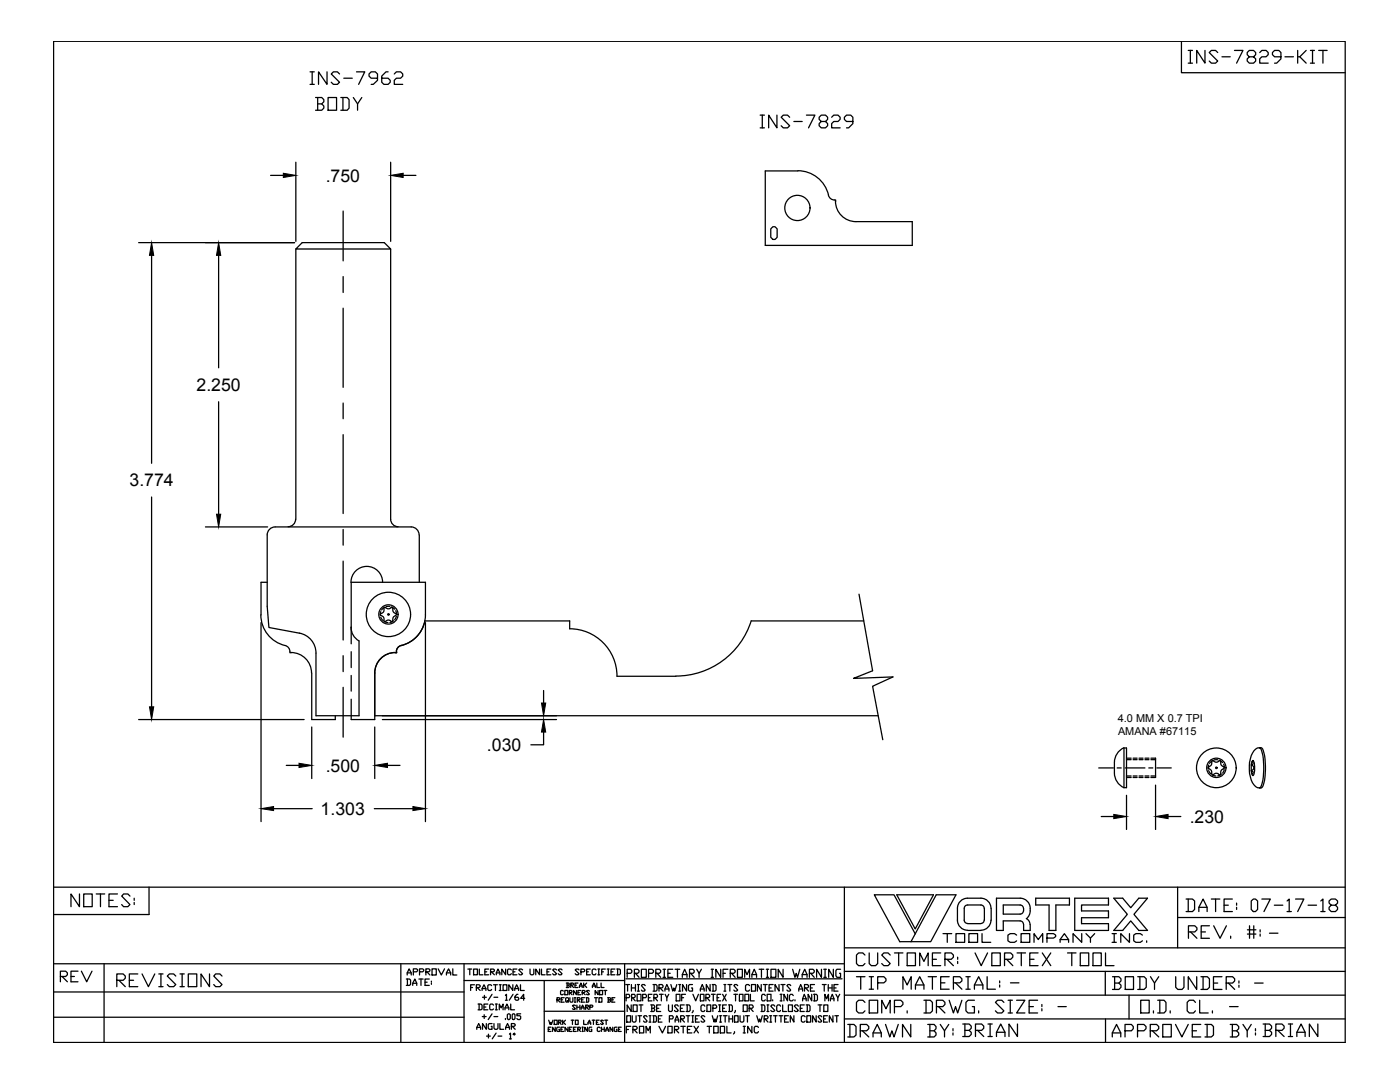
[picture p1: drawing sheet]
<svg xmlns="http://www.w3.org/2000/svg" width="279mm" height="216mm" viewBox="0 0 279 216" stroke-linecap="round" stroke-linejoin="round" font-family="sans-serif">
<!-- layer: titleblk -->
<path d="M10.7 8.2h257.8v199.8h-257.8zM235.8 8.2v6.3h32.7M10.7 177h257.8" fill="none" stroke="#000" stroke-width=".25"/>
<!-- layer: 50 -->
<g fill="none" stroke="#000" stroke-width=".25">
<path d="M168.5 177v31M235 177v12.1M10.7 182.5h19M10.7 197.9h81.9M10.7 192.3h157.8M20.8 192.3v15.7M80 192.3v15.7M92.6 192.3v15.7M92.6 195.7h32.1M108.6 195.7v12.2M124.7 192.3v15.7M168.5 189.1h100"/>
<path d="M168.5 193.8h100M168.5 198.6h100M225.3 198.6v4.7M235 183.1h33.5M10.7 203h81.9M108.6 201.8h16.1M168.5 203.3h100"/>
</g>
<!-- layer: Text -->
<g fill="none" stroke="#000" stroke-width=".25">
<path d="M179 178.5h7.3l-3.6 6.9zM193.1 179.2a2.01 2.01 0 0 0-2 2.1v2.3a2.01 2.01 0 0 0 2 2M193.1 179.2h2.7a2.01 2.01 0 0 1 2 2M81.1 195.4h.6l.2 .2v.8l-.2 .2h-.6M81.3 194.5v-.4l.3-.8 .5 .8v.4M81.3 194.1h.8M81.3 195.4v1.2M82.4 196.6v-.4l.4-.8 .4 .8v.4M82.4 196.2h.8M82.5 193.9h.6l.2-.4-.2-.2h-.6v1.2M83.6 195.4h.8M83.7 193.9h.7l.2-.4-.2-.2h-.7v1.2"/>
<path d="M84 195.4v1.2M84.8 196h.4M85 193.9h.6l.2-.4-.2-.2h-.6v1.2M85.2 193.9l.6 .6M85.7 195.4h-.9v1.2h.9M86.1 195.8v.2M86.1 196.2v.2M86.2 193.3h.9v1.2h-.9zM87.4 193.3l.7 1.2 .6-1.2M89.1 194.5v-.4l.4-.8 .4 .8v.4M89.1 194.1h.8M90.4 193.3v1.2h.8"/>
<path d="M93.4 193.4h.7M93.8 193.4v1.1M93.9 197h.4M94.5 193.4h.8v1.1h-.8zM94.7 196.5h-.8v1.1M95.1 197h.5l.2-.1v-.2l-.2-.2h-.5v1.1M95.2 197l.6 .6M95.7 193.4v1.1h.7M96.2 197.6v-.3l.4-.8 .4 .8v.3M96.2 197.3h.8M96.3 199h.8M96.7 198.6v.8"/>
<path d="M96.8 193.9h.3M97.5 193.4h-.7v1.1h.7M97.9 193.9h.6l.2-.2v-.2l-.2-.1h-.6v1.1M98.1 193.9l.6 .6M98.1 196.7l-.2-.2h-.4l-.1 .2v.7l.1 .2h.4l.2-.2M98.2 198.4l-.8 1.2M98.5 196.5h.8M98.6 199h.7M98.9 196.5v1.1M99 194.5v-.4l.4-.7 .4 .7v.4M99 194.1h.8M99.6 197.6h.4"/>
<path d="M99.6 196.5h.4M99.9 196.5v1.1M100.4 196.5h.8v1.1h-.8zM100.9 198.6l.2-.2v1.2M100.9 199.6h.3M100.9 193.4v1.1l-.8-1.1v1.1M102.1 193.5l-.3-.1h-.3l-.2 .1v.8l.2 .2h.3l.3-.2M102.3 196.5v1.1l-.8-1.1v1.1M102.4 193.9h.4M102.4 198.4l-.8 1.2M102.7 197.6v-.3l.4-.8 .4 .8v.3M102.7 197.3h.8"/>
<path d="M103.2 193.4h-.8v1.1h.8M103.4 198.4h-.2l-.4 .4v.6l.2 .2h.4l.1-.2-.1-.4h-.6M103.9 196.5v1.1h.7M104.3 193.5l-.2-.1h-.4l-.2 .1 .8 .8-.2 .2h-.4l-.2-.2M104.7 199.2h-.8l.6-.8v1.2M105.8 193.4v.9l.2 .2h.4l.1-.2v-.9M107.7 193.4v1.1l-.8-1.1v1.1M108.1 193.4v1.1h.7M109.2 193.9h.3M109.9 193.4h-.7v1.1h.7M111.1 193.5l-.2-.1h-.4l-.2 .1 .8 .8-.2 .2h-.4l-.2-.2M111.2 199.5h.4l.1-.3-.5-.1v.9"/>
<path d="M111.3 199.5l.4 .5M112 199.5h.3M112.2 193.5l-.2-.1h-.4l-.2 .1 .8 .8-.2 .2h-.4l-.2-.2M112.4 197.8l-.1-.2-.4 .2v.6l.1 .1 .4-.1M112.6 199.1h-.6v.9h.6M112.7 197.6h.6v.9h-.6zM113 196.2h.5l.1 .1-.1 .3M113.2 196.6h.3l.1 .3-.1 .1h-.5M113.2 196.2v.8M113.6 198.1h.4l.2-.3-.6-.2v.9M113.7 198.1l.5 .4M113.9 196.6h.4l.2-.3-.6-.1v.8"/>
<path d="M114 196.6l.5 .4M114.8 196.6h.2M115 197.6v.9l-.5-.9v.9M115.3 196.2h-.5v.8h.5M115.3 198.1h.3M115.6 193.5l-.2-.1h-.4l-.2 .1 .8 .8-.2 .2h-.4l-.2-.2M115.6 197l.3-.8 .3 .8M115.6 196.8h.6M115.9 197.6h-.6v.9M115.9 193.9h.6l.2-.2v-.2l-.2-.1h-.6v1.1M116.2 198.1h.4l.2-.3-.6-.2v.9M116.3 198.1l.5 .4"/>
<path d="M116.5 196.2v.8M116.7 196.6l.4 .4M117.1 196.2l-.6 .4M117.1 193.9h.3M117.6 197.8l-.1-.2-.5 .2 .6 .6-.1 .1-.5-.1M117.8 193.4h-.7v1.1h.7M118.2 197l.3-.8 .3 .8M118.2 196.8h.6M118.9 193.5l-.1-.1h-.4l-.2 .1v.8l.2 .2h.4l.1-.2M119.1 196.2v.8h.6M119.3 193.4h.4M119.3 194.5h.4"/>
<path d="M119.4 197.6v.9l-.6-.9v.9M119.5 193.4v1.1M119.7 197.6h.6v.9h-.6zM120 196.2v.8h.6M120.1 193.9h.3M120.5 197.6h.6M120.8 193.4h-.7v1.1M120.8 197.6v.9M121.2 193.4h.4M121.2 194.5h.4M121.3 199.1l.6 .1-.2 .3M121.4 199.5h.3l.2 .3-.2 .2h-.4"/>
<path d="M121.4 193.4v1.1M121.4 199.1v.9M121.9 193.9h.4M122.1 199.5h.3M122.7 199.1h-.6v.9h.6M122.7 193.4h-.8v1.1h.8M123.1 193.4h.5l.2 .1v.8l-.2 .2h-.5M123.3 193.4v1.1M124.9 196.5h.7M124.9 195.3h43.1M125 199.1h.5l.2-.2-.2-.5h-.5v1.3M125.2 194.2h.7l.2-.2v-.3l-.2-.3h-.7v1.6"/>
<path d="M125.3 196.5v1.3M126 196.5v1.3M126 197.1h.8M126.1 199.1h.5l.2-.2-.2-.5h-.5v1.3M126.2 199.1l.6 .6M126.6 194.2h.7l.2-.2v-.3l-.2-.3h-.7v1.6M126.8 196.5v1.3M126.8 194.2l.7 .8M127.2 198.4h.7v1.3h-.7zM127.2 196.5h.4M127.2 197.8h.4M127.4 196.5v1.3"/>
<path d="M128 193.4h1v1.6h-1zM128.3 199.1h.5l.2-.2-.2-.5h-.5v1.3M128.8 196.7l-.2-.2h-.4l-.2 .2 .8 .9-.2 .2h-.4l-.2-.2M129.4 199.1h.3M129.4 194.2h.8l.2-.2v-.3l-.2-.3h-.8v1.6M130.1 198.4h-.7v1.3h.7M130.3 196.5h.6l.2 .2v.9l-.2 .2h-.6M130.5 199.1h.5l.2-.2-.2-.5h-.5v1.3M130.5 196.5v1.3M130.7 199.1l.5 .6M130.9 194.2h.7l.3-.2v-.3l-.3-.3h-.7v1.6M131.1 194.2l.8 .8"/>
<path d="M131.5 197.1h.6l.2-.2v-.2l-.2-.2h-.6v1.3M131.6 198.4h.8M131.7 197.1l.6 .7M132 198.4v1.3M132.3 193.4h.5M132.3 195h.5M132.6 193.4v1.6M132.7 197.8v-.5l.4-.8 .4 .8v.5M132.7 197.3h.8M132.7 198.4l.4 .7v.6M133.3 194.2h.5M133.5 198.4l-.4 .7"/>
<path d="M133.9 196.5l.4 1.3 .2-.7 .1 .7 .5-1.3M134.3 193.4h-1v1.6h1M134.7 193.4h1M134.9 198.4h.8v1.3h-.8zM135.2 193.4v1.6M135.5 196.5h.3M135.5 197.8h.3M135.7 196.5v1.3M136 199.1h.4M136.2 195v-.5l.4-1.1 .5 1.1v.5M136.2 194.5h.9M136.8 198.4h-.8v1.3"/>
<path d="M137 196.5v1.3l-.8-1.3v1.3M137.6 194.2h.7l.2-.2v-.3l-.2-.3h-.7v1.6M137.8 194.2l.7 .8M138.2 196.5h-.6l-.2 .2v.9l.2 .2h.6v-.7h-.2M138.3 198.4l.5 1.3 .6-1.3M139.1 193.4l.4 .8v.8M139.8 197.8v-.5l.4-.8 .3 .8v.5M139.8 198.4h.7v1.3h-.7zM139.8 197.3h.7M140 193.4l-.5 .8M140.9 199.1h.5l.2-.2-.2-.5h-.5v1.3M141.1 199.1l.5 .6"/>
<path d="M141.7 196.5v1.3l-.7-1.3v1.3M141.9 193.4h.5M141.9 195h.5M142 198.4h.7M142.1 196.5h.6l.2 .2v.9l-.2 .2h-.6M142.1 193.4v1.6M142.3 196.5v1.3M142.4 198.4v1.3M143.1 199.1h.4M143.8 198.4h-.7v1.3h.7M143.8 193.4v1.6l-.9-1.6v1.6M144.2 198.4l.7 1.3"/>
<path d="M144.3 194.2h.5M144.5 196.5h.4M144.5 197.8h.4M144.7 196.5v1.3M144.9 198.4l-.7 1.3M145.3 193.4h-1v1.6M145.3 196.5h.7M145.7 196.5v1.3M145.7 194.2h.8l.2-.2v-.3l-.2-.3h-.8v1.6M146 194.2l.7 .8M146.5 198.4h.7M146.8 198.4v1.3"/>
<path d="M147.2 193.4h1v1.6h-1zM147.2 196.7l-.2-.2h-.4l-.1 .2 .7 .9-.2 .2h-.4l-.1-.2M147.6 198.4h.7v1.3h-.7zM148.6 195v-1.6l.5 1.1 .5-1.1v1.6M148.7 198.4h.7v1.3h-.7zM149.6 196.7l-.2-.2h-.4l-.2 .2v.9l.2 .2h.4l.2-.2M149.8 198.4v1.3h.7M150 196.5h.8v1.3h-.8zM150.1 195v-.5l.4-1.1 .5 1.1v.5M150.1 194.5h.9M151.5 193.4h.9M151.9 196.5v1.3l-.7-1.3v1.3"/>
<path d="M152 193.4v1.6M152.3 196.5h.8M152.7 198.7l-.1-.3h-.4l-.2 .3v.8l.2 .2h.4l.1-.2M152.7 196.5v1.3M152.9 193.4h.5M152.9 195h.5M153.1 198.4h.8v1.3h-.8zM153.1 193.4v1.6M153.5 197.1h.4M153.9 193.4h.9v1.6h-.9zM154.2 199.5v.2M154.3 196.5h-.8v1.3h.8"/>
<path d="M155.5 196.5v1.3l-.8-1.3v1.3M155.7 199.7h.4M155.7 198.4h.4M155.9 196.5h.8M155.9 198.4v1.3M156.2 196.5v1.3M156.3 193.4v1.6l-1-1.6v1.6M157.2 198.4v1.3l-.8-1.3v1.3M157.8 196.7l-.2-.2h-.3l-.3 .2 .8 .9-.2 .2h-.3l-.3-.2M158.2 193.4l.5 1.6 .2-.8 .3 .8 .4-1.6M158.3 198.7l-.2-.3h-.3l-.2 .3v.8l.2 .2h.3l.2-.2M158.7 199.5v.2"/>
<path d="M159.4 197.8v-.5l.4-.8 .4 .8v.5M159.4 197.3h.8M160.1 195v-.5l.5-1.1 .5 1.1v.5M160.1 194.5h1M160.2 199.7v-.4l.3-.9 .4 .9v.4M160.2 199.3h.7M160.6 197.1h.5l.3-.2v-.2l-.3-.2h-.5v1.3M160.8 197.1l.6 .7M161.5 194.2h.7l.3-.2v-.3l-.3-.3h-.7v1.6M161.7 197.1h.4M161.8 194.2l.7 .8M162 198.4v1.3l-.7-1.3v1.3"/>
<path d="M162.4 198.4h.5l.2 .3v.8l-.2 .2h-.5M162.5 196.5h-.8v1.3h.8M162.5 198.4v1.3M163.9 193.4v1.6l-.9-1.6v1.6M164.1 196.5h.8M164.4 193.4h.5M164.4 195h.5M164.5 196.5v1.3M164.6 199.7v-1.3l.4 .9 .3-.9v1.3M164.7 193.4v1.6M165.3 197.1h.8M165.3 196.5v1.3"/>
<path d="M165.7 199.7v-.4l.4-.9 .3 .9v.4M165.7 199.3h.7M166.1 196.5v1.3M166.3 193.4v1.6l-.9-1.6v1.6M166.4 197.1h.5M166.8 198.4l.4 .7v.6M167.2 196.5h-.8v1.3h.8M167.6 198.4l-.4 .7M167.8 193.4h-.8l-.2 .3v1l.2 .3h.8v-.8h-.3M182.7 186.3l-4.3-7.8h-3.9l5.1 9.4h6.1l5.1-9.4h-4l-5 9.4M193.1 180.6a.66 .66 0 0 0-.7 .7v2.3a.66 .66 0 0 0 .7 .7M193.1 180.6h2.7a.66 .66 0 0 1 .6 .6"/>
<path d="M196.4 183.6a.66 .66 0 0 1-.6 .7M196.5 181.3v2.3M197.8 183.6a2.01 2.01 0 0 1-2 2M197.8 181.3v2.3M204.2 184.4a.66 .66 0 0 0-.6-.6h-3.4v1.9M204.2 181.2a.66 .66 0 0 0-.6-.6h-3.4v1.8h3.4a.66 .66 0 0 0 .6-.7M204.3 181.3v.5M204.8 183.3a1.29 1.29 0 0 1 .8 1.2M204.9 183.3a2.44 2.44 0 0 0-.8-4l-5.2-.1v6.5M209.4 185.7v-5.1h-2.7v-1.4h6.7v1.4h-2.7v5.1M215.8 184.3v-1.2h5.4v-1.3h-5.4v-1.2h5.4v-1.4h-6.7v6.5M222.3 185.7l2.7-3.3-2.7-3.2h1.8l1.6 1.9 1.6-1.9h1.7l-2.7 3.2 2.7 3.3"/>
<path d="M224.1 185.7l1.6-1.9 1.6 1.9M227.7 199.6h1.6v2.5h-1.6zM231 199.6h1.3l.4 .4v1.7l-.4 .4h-1.3M231.5 199.6v2.5M239.4 199.6v2.5h1.7M95.2 205.4v-.4l.3-.8 .4 .8v.4M95.2 205h.7M95.4 200.3h.6l.2 .3v.7l-.2 .2h-.6M95.6 200.3v1.2M96.3 202.8h.7M96.6 200.9h.4M96.6 202.5v.7"/>
<path d="M97.1 204.2v1.2l-.8-1.2v1.2M97.1 206.7h.8M97.4 200.3h-.8v1.2h.8M97.5 206.4v.7M98.2 204.2h-.6l-.2 .2v.8l.2 .2h.6v-.6h-.2M98.2 202.3l-.8 1.1M98.5 200.6l-.2-.3h-.4l-.2 .3v.7l.2 .2h.4l.2-.2M98.6 204.2v1l.2 .2h.4l.2-.2v-1M98.6 202.8h.7M98.9 201.5h.4M98.9 200.3h.4M99 206.1l-.8 1.2"/>
<path d="M99 200.3v1.2M99.4 206.7h.7M99.6 201.5v-1.2l.4 .8 .4-.8v1.2M99.8 204.2v1.2h.7M100.8 201.5v-.4l.4-.8 .3 .8v.4M100.8 201.1h.7M100.9 203.2v.2M100.9 205.4v-.4l.4-.8 .4 .8v.4M100.9 205h.8M101.2 202.5l.3-.2 .3 .2v.7l-.2 .2-.4-.2zM101.7 206.4l.2-.3v1.2M101.7 207.3h.4"/>
<path d="M101.9 200.3v1.2h.8M102.1 204.8h.5l.2-.2v-.2l-.2-.2h-.5v1.2M102.2 202.5l.2-.2 .4 .2v.7l-.2 .2h-.2l-.2-.2zM102.2 204.8l.6 .6M102.4 206.4l.2-.3 .2 .3-.2 .1zM103.9 202.3h-.7v.4h.5l.2 .1v.4l-.2 .2h-.3l-.2-.2M109.4 205.4h.3M109.5 203.6l.3 .8 .1-.4 .2 .4 .2-.8M110 205h-.6v.8h.6M110.6 203.6h.6v.8h-.6zM110.8 205v.8l-.5-.8v.8M111.4 204h.5l.1-.3-.6-.1v.8"/>
<path d="M111.6 204l.4 .4M111.7 205h-.5l-.1 .7 .6 .1v-.4h-.2M112 205.4h.2M112.3 203.6v.8M112.4 204l.4 .4M112.5 205h-.5v.8h.5M112.8 203.6l-.5 .4M113.4 205v.8l-.6-.8v.8M113.6 205.4h.3M114.2 205h-.6v.8h.6M114.2 203.6v.8M114.5 205.4h.3"/>
<path d="M114.8 203.6h.6v.8h-.6zM115 205h-.5v.8h.5M115.3 205.4h.4l.2-.3-.2-.1h-.4v.8M115.4 205.4l.5 .4M116.1 205.8h.3M116.1 205h.3M116.3 205v.8M116.5 203.6v.8h.5M117.2 205v.8l-.5-.8v.8M117.3 204.4l.3-.8 .3 .8M117.3 204.1h.6M118.1 205h-.4l-.2 .1v.6l.2 .1h.4v-.4h-.1"/>
<path d="M118.4 203.6v.8M119 204h.3M119.6 203.6h-.6v.8h.6M119.8 205.1l-.2-.1-.4 .1v.6l.2 .1 .4-.1M120 205.4h.6M120 205v.8M120.4 203.7l-.1-.1-.4 .1 .5 .5-.1 .2h-.3l-.1-.2M120.6 205v.8M120.7 203.6h.6M120.9 205.8l.3-.8 .2 .8M120.9 205.5h.5M121 203.6v.8"/>
<path d="M122.3 205v.8l-.6-.8v.8M123.1 205h-.4l-.1 .7 .5 .1v-.4h-.1M123.4 205.4h.3M124 205h-.6v.8h.6M125 205.4h.4M125.1 202.7h.7v1.2h-.7zM125.9 204.8h-.9v1.3M126 200.5v1.3l-.8-1.3v1.3M126.2 202.7v1l.2 .2h.3l.2-.2v-1M126.3 205.4h.6l.3-.4-.3-.2h-.6v1.3M126.4 200.5h.8v1.3h-.8zM126.5 205.4l.7 .7"/>
<path d="M127.3 202.7h.7M127.5 200.5h.8M127.6 204.8h.9v1.3h-.9zM127.7 202.7v1.2M127.9 200.5v1.3M128.9 206.1v-1.3l.5 .8 .4-.8v1.3M129.1 202.9l-.1-.2h-.4l-.2 .2 .7 .8-.1 .2h-.4l-.2-.2M129.5 202.7h.4M129.5 203.9h.4M129.7 202.7v1.2M129.9 200.5h.6l.2 .3-.2 .4M130.1 201.2h.4l.2 .4-.2 .2h-.6"/>
<path d="M130.1 200.5v1.3M130.3 202.7h.5l.2 .2v.8l-.2 .2h-.5M130.5 202.7v1.2M131 201.2h.5M131.4 203.3h.4M131.5 204.8l.7 1.3 .6-1.3M131.9 200.5h-.9v1.3h.9M132.1 202.7h-.7v1.2h.7M133.3 204.8h.8v1.3h-.8zM133.4 200.5v1.1l.2 .2h.4l.2-.2v-1.1M133.6 203.3h.6l.2-.4-.2-.2h-.6v1.2M134.6 205.4h.6l.3-.4-.3-.2h-.6v1.3"/>
<path d="M134.7 203.9v-.4l.4-.8 .4 .8v.4M134.7 203.5h.8M134.8 205.4l.7 .7M135.4 200.8l-.2-.3h-.4l-.2 .3 .8 .8-.2 .2h-.4l-.2-.2M135.8 201.2h.4M135.8 203.3h.6l.2-.4-.2-.2h-.6v1.2M135.9 204.8h.9M136 203.3l.6 .6M136.3 204.8v1.3M136.6 200.5h-.8v1.3h.8M136.9 200.5h.6l.2 .3v.8l-.2 .2h-.6M136.9 202.7h.8"/>
<path d="M137.1 200.5v1.3M137.2 205.4h.5M137.3 202.7v1.2M138.1 204.8h-.9v1.3h.9M138.1 202.7h.3M138.1 203.9h.3M138.2 202.7v1.2M138.3 201.6l-.2 .5M138.5 204.8l.9 1.3M138.8 203.3h.4M139.4 204.8l-.9 1.3M139.6 202.7h-.8v1.2h.8"/>
<path d="M140.7 200.8l-.2-.3h-.4l-.2 .3v.8l.2 .2h.4l.2-.2M140.7 202.9l-.3-.2h-.3l-.2 .2 .8 .8-.3 .2h-.3l-.2-.2M141.1 200.5h.7v1.3h-.7zM141.1 204.8h.9M141.5 204.8v1.3M142.1 202.7l.4 1.2 .2-.6 .2 .6 .3-1.2M142.3 201.2h.5l.2-.2-.2-.5h-.5v1.3M142.4 204.8h.9v1.3h-.9zM143.4 200.5h.4M143.4 201.8h.4M143.6 200.5v1.3M143.6 202.7h.4"/>
<path d="M143.6 203.9h.4M143.7 204.8h.9v1.3h-.9zM143.8 202.7v1.2M144.2 201.2h.4M144.3 202.7h.8M144.7 202.7v1.2M145 200.5h-.8v1.3h.8M145.1 204.8v1.3h.8M145.4 200.5h.6l.2 .3v.8l-.2 .2h-.6M145.5 203.3h.7M145.5 202.7v1.2M145.6 200.5v1.3"/>
<path d="M146.2 202.7v1.2M146.6 202.7h.7v1.2h-.7zM146.6 205.9v.2l-.2 .2M146.8 201.6l-.2 .5M147.7 202.7v1l.2 .2h.3l.2-.2v-1M148.3 200.5h.8v1.3h-.8zM148.3 204.8h.4M148.3 206.1h.4M148.5 204.8v1.3M148.8 202.7h.7M149.2 202.7v1.2M149.5 201.2h.6l.2-.4-.2-.3h-.6v1.3"/>
<path d="M149.7 201.2l.6 .6M150.1 204.8v1.3l-.9-1.3v1.3M151 202.7l.4 1.2 .2-.6 .2 .6 .3-1.2M151.4 205l-.2-.2h-.5l-.2 .2v.9l.2 .2h.5l.2-.2M151.9 200.5h.6l.1 .3v.8l-.1 .2h-.6M152 200.5v1.3M152.5 203.3h.6l.2-.4-.2-.2h-.6v1.2M152.7 203.3l.6 .6M153.1 200.5h.3M153.1 201.8h.3M153.2 200.5v1.3M153.6 202.7h.4"/>
<path d="M153.6 203.9h.4M153.8 202.7v1.2M154.4 202.7h.7M154.6 200.8l-.2-.3h-.4l-.2 .3 .8 .8-.2 .2h-.4l-.2-.2M154.8 202.7v1.2M155.5 202.7h.7M155.8 200.8l-.2-.3h-.4l-.2 .3v.8l.2 .2h.4l.2-.2M155.9 202.7v1.2M156.2 200.5v1.3h.8M156.6 203.3h.4M157.3 200.5h.8v1.3h-.8zM157.3 202.7h-.7v1.2h.7"/>
<path d="M158.4 202.7v1.2l-.7-1.2v1.2M159.3 200.8l-.2-.3h-.4l-.2 .3 .8 .8-.2 .2h-.4l-.2-.2M159.7 201.2h.4M160.5 200.5h-.8v1.3h.8M160.7 202.9l-.2-.2h-.4l-.2 .2v.8l.2 .2h.4l.2-.2M160.9 200.5h.6l.2 .3v.8l-.2 .2h-.6M161 202.7h.8v1.2h-.8zM161.1 200.5v1.3M162.9 202.7v1.2l-.7-1.2v1.2M163.3 200.5h.7M163.6 200.5v1.3M164 202.9l-.2-.2h-.4l-.1 .2 .7 .8-.2 .2h-.4l-.1-.2"/>
<path d="M164.4 203.3h.3M164.4 200.5h.8v1.3h-.8zM165.1 202.7h-.7v1.2h.7M166.2 202.7v1.2l-.7-1.2v1.2M238.6 200l-.4-.4h-.9l-.4 .4v1.7l.4 .4h.9l.4-.4"/>
</g>
<!-- layer: 0 -->
<g fill="none" stroke="#000" stroke-width=".25">
<path d="M54 35h2.5M59 32.4v15.8M78 32.4v15.8M80.5 35h2.5M159.2 34.1h-6.5v14.9h29.4v-4.8h-11.3M165.3 38.9a1.25 1.25 0 0 0 1.2 1M166.6 39.9h.2v.3M27.7 48.4h31.1M30.3 51v41.4M43.6 51v22.4M59 49.7l1.3-1.3h16.4l1.3 1.3zM59 49.7v53.9"/>
<path d="M68.5 42.1v10M68.5 55.2v3.2M78 49.7v53.9M153.8 45.7l.4-.5h.5l.4 .5v1.7l-.4 .4h-.5l-.4-.4zM68.5 61.5v15.8M30.3 99.2v41.8M43.6 80.2v22.4M68.5 80.4v3.2M68.5 86.7v15.8M41 105.1h12.4M53.3 106.7a1.59 1.59 0 0 1 1.6-1.6h27.1a1.59 1.59 0 0 1 1.6 1.6M53.3 106.8v14.2l.4 4.2 6.1 1.2"/>
<path d="M53.3 116.2h-1.2v6.5M59 103.6a1.5 1.5 0 0 1-1.5 1.5M68.5 105.6v3.2M68.5 112v15.7M70 116.2a3.2 3.2 0 0 1 3.2-3.2 3.2 3.2 0 0 1 3.2 3.2M78 103.6a1.5 1.5 0 0 0 1.5 1.5M83.7 106.8v9.4M171.4 118.6l2.7 15.2-3.8 1.6 7.9-.3-4.1 1.8 2.1 10.7M52.1 124.2v39.7M56.9 128.8a1.29 1.29 0 0 1 1 1.4h.2M62.2 134.3v9.3h4.7v-.8M68.5 130.8v3.2"/>
<path d="M68.5 137.1v10M70 125.1a3.2 3.2 0 0 0 1.6 2.8l.1 14.9h-8.6v-12.5a4 4 0 0 0-3.3-4M70.1 130v3.2M70.1 134.8v3.1M74.8 134.3v9.3h-4.7v-4.1M76 122l-.1 .8M76 123.2l.4 .6M76.1 122.4l-.2 .2 .2 .2M76.1 122.8l.5 .4v.6M76.6 121.5v.6l-.5 .3M76.6 123.8l.1 .2h.2M76.7 121.2l-.5 .5"/>
<path d="M76.7 124l.7 .2M76.9 121.3l-.2-.1-.1 .2M77 121.2l.5 .3 .6-.3M77 124l.5-.3 .6 .3M77.8 121h-.7M78 121.3l.3-.1 .1 .2M78.2 121.1l.6 .5M78.4 123.8l-.1 .2h-.3M78.4 121.5l.1 .6 .5 .3M78.5 123.9l-.7 .3M78.9 130.2h.2v-.2v.2zM78.9 122.4l.2 .2-.2 .2"/>
<path d="M79 121.9l.1 .7M79 122.8l-.5 .4-.1 .6M79.1 123l-.3 .7M80.1 128.8a1.25 1.25 0 0 0-1 1.2M84.8 123.9h28.9v1.6M84.9 122.7v-6.5h-14.8v12.3M84.9 124.2v39.7M108.5 137.8v2.5M113.7 125.5a9.5 9.5 0 0 1 9.4 9.4M123.1 134.9h11.8M172.4 123.9h-22.5a15.8 15.8 0 0 1-15 11M27.7 143.6h33"/>
<path d="M57.1 152.7h2.6M62.2 145.1v10.2M74.8 142.8h100.4M74.8 145.1v10.2M76.3 143.6h34.8M77.3 152.7h2.5M108.5 146.1v2.5h-2.6M219.3 153.2h2.9M222.4 152.2v2M222.4 154.2a3.2 3.2 0 0 0 1.9 3M223 153.2h.8M224.3 149.2a3.2 3.2 0 0 0-1.9 2.9"/>
<path d="M224.3 149.3h.5v7.9h-.5zM224.6 153.2h3.9M224.8 158.7v6.8M224.8 155.1h.9M224.8 154.8h.9M224.8 151.3h.9M224.8 151.6h.9M226.1 155.1h.8M226.1 154.8h.8M226.1 151.3h.8M226.1 151.6h.8M227.3 155.1h.8"/>
<path d="M227.3 154.8h.8M227.3 151.3h.8M227.3 151.6h.8M228.5 155.1h.8M228.5 154.8h.8M228.5 151.3h.8M228.5 151.6h.8M229.3 153.2h.8M229.7 151.3h.9v3.8h-.9M229.7 154.8h.9M229.7 151.6h.9M230.6 156.7v8.8"/>
<path d="M230.9 153.2h2.9M241.2 152.7l-.1 .7M241.2 153.8l.4 .6M241.2 153.4l.5 .4 .1 .6M241.3 153l-.2 .2 .2 .2M241.8 152l-.1 .6-.5 .4M241.8 152l.3-.2a.82 .82 0 0 0 1.3 0l.2 .2M241.8 154.4l.3 .2a.82 .82 0 0 1 1.3 0l.2-.2M241.9 151.8l-.5 .5M241.9 154.6l.8 .2M243 151.6l-.7 .1M243.4 151.7l.6 .5"/>
<path d="M243.7 152v.6l.5 .4M243.7 154.5l-.7 .3M244.2 153l.1 .2-.1 .2M244.2 152.5l.2 .7M244.2 153.4l-.5 .4v.6M244.3 153.6l-.3 .7M249.7 152.7a.53 .53 0 0 1 .5 .5 .53 .53 0 0 1-.5 .5M249.7 153.9a.28 .28 0 0 1 .4 .2 .28 .28 0 0 1-.3 .3M249.8 152a.32 .32 0 0 1 .3 .3 .32 .32 0 0 1-.4 .3M250 151.8a.93 .93 0 0 1 .4 1.1v.5a1.39 1.39 0 0 1-.4 1.4l-.3-1.1 .1-1.3zM251.3 149.2h.4a2.65 2.65 0 0 1 .8 2.2 10.3 10.3 0 0 1-.7 5.8h-.5a2.65 2.65 0 0 0 .8-2.2 10.3 10.3 0 0 0-.6-5.7zM251.3 149.2a2.37 2.37 0 0 0-1.8 2.2 5.9 5.9 0 0 0 1.1 5.6l.7 .2"/>
<path d="M54.6 161.4h7.7M74.7 161.4h7.7M219.8 162.9h2.5M233.1 162.9h2.6"/>
<circle cx="159.1" cy="41.5" r="2.52"/>
<circle cx="77.5" cy="122.6" r="4.4"/>
<circle cx="77.5" cy="122.6" r="1.93"/>
<circle cx="77.5" cy="122.6" r=".15"/>
<circle cx="242.7" cy="153.2" r="4"/>
<circle cx="242.7" cy="153.2" r="1.93"/>
<circle cx="242.7" cy="153.2" r=".15"/>
</g>
<!-- layer: QC4000 -->
<path d="M159.2 34.1a6.3 6.3 0 0 1 6.1 4.8M166.7 40.1a4.1 4.1 0 0 0 4.1 4.1M52.1 122.7a6.3 6.3 0 0 0 4.8 6.1M58.1 130.2a4.1 4.1 0 0 1 4.1 4.1M78.9 130.2a4.1 4.1 0 0 0-4.1 4.1M84.9 122.7a6.3 6.3 0 0 1-4.8 6.1 6.3 6.3 0 0 0 4.7-4.9" fill="none" stroke="#000" stroke-width=".25"/>
<!-- layer: 0 -->
<g fill="#000" stroke="#000" stroke-width=".2">
<path d="M56.5 34.6l2.5 .4-2.5 .4zM78 35l2.5-.4v.8zM30.3 48.4l.4 2.6h-.9zM43.6 48.4l.5 2.6h-.9zM43.2 102.6h.9l-.5 2.5zM29.8 141h.9l-.4 2.6zM59.7 152.3l2.5 .4-2.5 .4zM74.8 152.7l2.5-.4v.8zM108.1 140.3h.8l-.4 2.5zM108.5 143.6l.4 2.5h-.8zM52.1 161.4l2.5-.5v.8zM82.4 160.9l2.5 .5-2.5 .3z"/>
<path d="M222.3 162.5l2.5 .4-2.5 .5zM230.6 162.9l2.5-.4v.9z"/>
</g>
<g font-size="6.2">
<text x="170" y="194">CUSTOMER:</text>
<text x="193.7" y="194">VORTEX TOOL</text>
<text x="22.6" y="198.3">REVISIONS</text>
</g>
<g font-size="5.7">
<text x="61" y="18">INS-7962</text>
<text x="236.4" y="13.8">INS-7829-KIT</text>
<text x="62.1" y="23.3">BODY</text>
<text x="151" y="26.8">INS-7829</text>
<text x="13.4" y="182">NOTES:</text>
<text x="235.7" y="183.1">DATE:</text>
<text x="248.7" y="183.1">07-17-18</text>
<text x="236.4" y="188.4">REV. #:</text>
<text x="170" y="203.2">COMP. DRWG. SIZE:</text>
<text x="170" y="198.6">TIP MATERIAL:</text>
<text x="221.2" y="198.6">BODY UNDER:</text>
<text x="168.3" y="208.1">DRAWN BY:</text>
<text x="191.2" y="208.1">BRIAN</text>
<text x="221.2" y="208.1">APPROVED BY:</text>
<text x="251.2" y="208.1">BRIAN</text>
</g>
<text font-size="5.3" x="11.3" y="197.2">REV</text>
<text font-size="4.4" x="187.3" y="189.1">TOOL COMPANY INC.</text>
<g font-size="3.5">
<text x="65" y="36.2">.750</text>
<text x="39.2" y="78">2.250</text>
<text x="25.9" y="97.1">3.774</text>
<text x="97.2" y="149.8">.030</text>
<text x="65" y="154">.500</text>
<text x="64" y="162.6">1.303</text>
<text x="237.4" y="164.2">.230</text>
<text x="113.2" y="202.5">SHARP</text>
</g>
<g font-size="2.6">
<text x="252.6" y="187.3">-</text>
<text x="200.7" y="197.2">-</text>
<text x="249.4" y="197.6">-</text>
<text x="210.3" y="202.1">-</text>
<text x="244.5" y="202.1">-</text>
</g>
<g font-size="2.2">
<text x="223.1" y="144">4.0 MM X 0.7 TPI</text>
<text x="223.1" y="146.8">AMANA #67115</text>
</g>
</svg>
